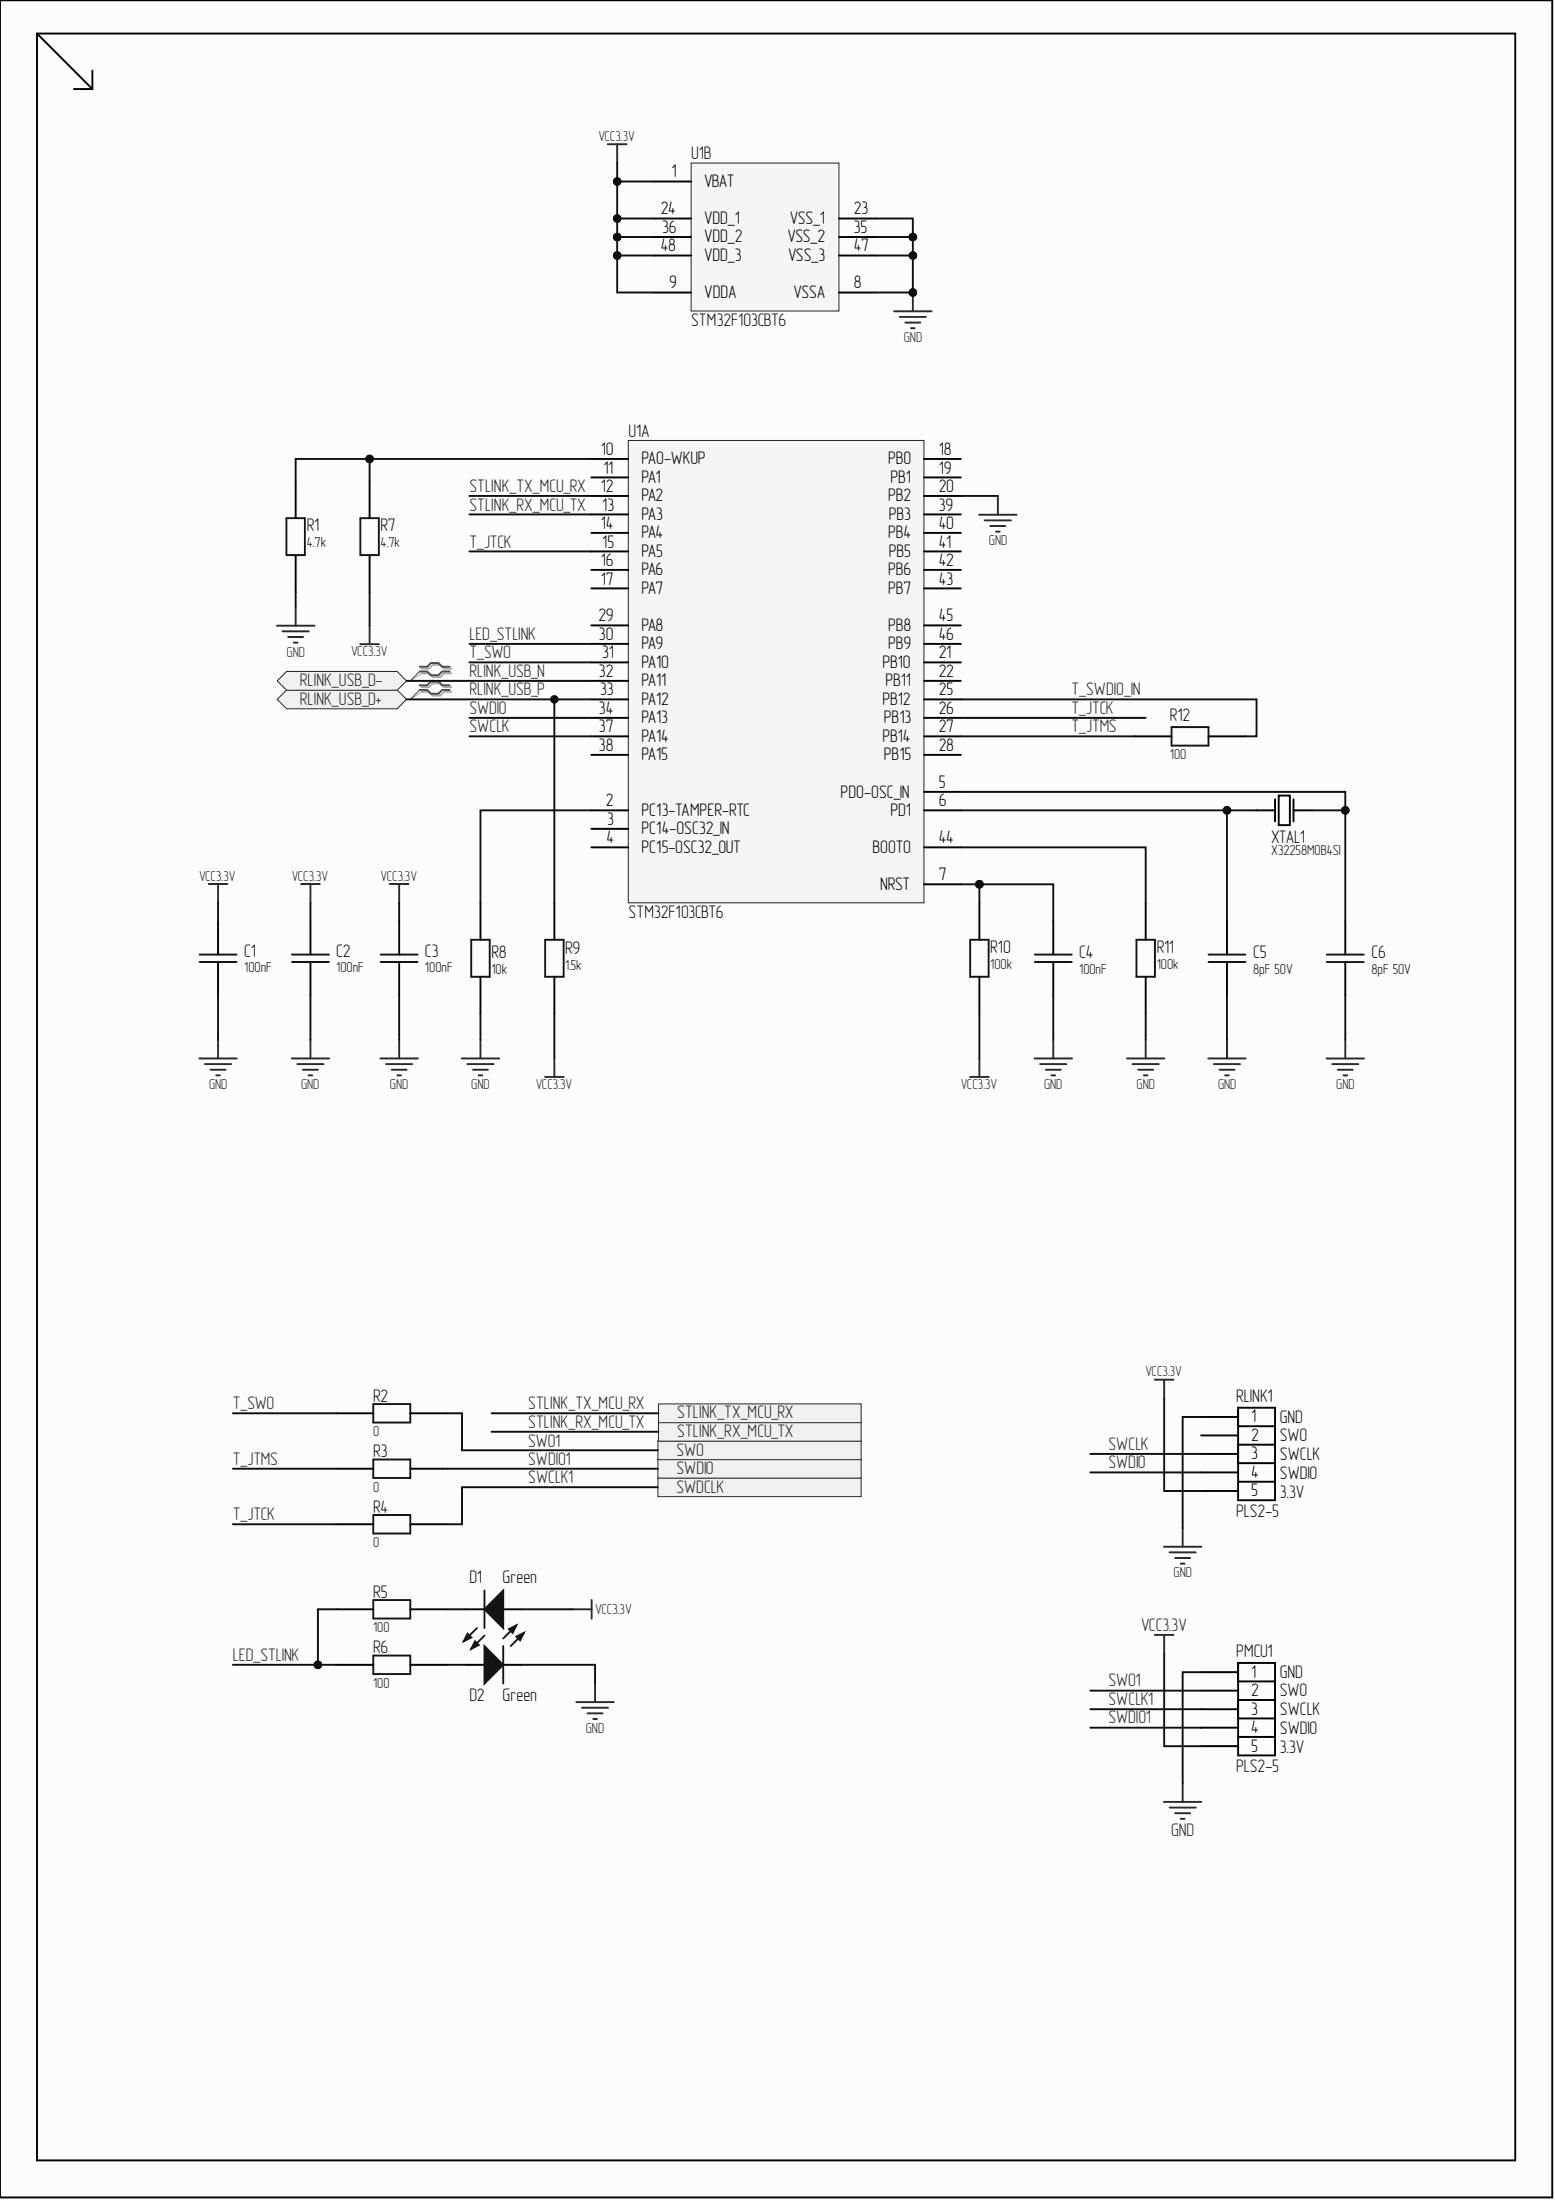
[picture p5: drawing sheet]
<svg xmlns="http://www.w3.org/2000/svg" width="210mm" height="297mm" viewBox="0 0 210 297" stroke-linecap="round" stroke-linejoin="round" font-family="sans-serif">
<g fill="#fcfcfc">
<path d="M0 0h209.5v296.7h-209.5z" fill-rule="evenodd"/>
<path d="M0 0h209.5v296.7h-209.5z" fill-rule="evenodd"/>
</g>
<path d="M0 0h209.5v296.7h-209.5zM5 4.5l7.5 7.5M5 4.5h199.5v287.2h-199.5zM10 12h2.5M12.5 9.5v2.5" fill="none" stroke="#000" stroke-width=".26"/>
<g fill="none" stroke="#262626" stroke-width=".26">
<path d="M82 19.5h2.6M83.3 19.5v2.5M132.2 69.5h5M132.9 70.3h3.6M133.7 71h2M134.4 71.8h.5M134.7 67v2.5M37.4 84.5h5M38.1 85.2h3.6M38.9 86h2M39.7 86.8h.5M39.9 81.9v2.6"/>
<path d="M48.6 87h2.6M49.9 84.4v2.6M28.2 119.4h2.5M29.4 119.4v2.5M40.6 119.4h2.6M41.9 119.4v2.5M52.6 119.4h2.5M53.9 119.4v2.5M26.9 142.9h5.1M27.7 143.7h3.5M28.4 144.4h2M29.2 145.2h.5"/>
<path d="M29.4 140.4v2.5M39.4 142.9h5M40.1 143.7h3.6M40.9 144.4h2M41.7 145.2h.5M41.9 140.4v2.5M51.3 142.9h5.1M52.1 143.7h3.6M52.9 144.4h2M53.6 145.2h.5M53.9 140.4v2.5M62.3 142.9h5.1"/>
<path d="M63.1 143.7h3.5M63.8 144.4h2.1M64.6 145.2h.5M64.9 140.4v2.5M73.6 145.4h2.5M74.8 142.9v2.5M130.9 145.4h2.6M132.2 142.9v2.5M139.6 142.9h5.1M140.4 143.7h3.6M141.2 144.4h2M141.9 145.2h.5"/>
<path d="M142.2 140.4v2.5M152.1 142.9h5.1M152.9 143.7h3.5M153.6 144.4h2.1M154.4 145.2h.5M154.7 140.4v2.5M163.1 142.9h5.1M163.8 143.7h3.6M164.6 144.4h2M165.4 145.2h.5M165.6 140.4v2.5M179.1 142.9h5"/>
<path d="M179.8 143.7h3.6M180.6 144.4h2M181.3 145.2h.6M181.6 140.4v2.5"/>
</g>
<path d="M88.8 199.5h27.4v2.6h-27.4z" fill-rule="evenodd" fill="#f0f0f0"/>
<path d="M88.8 199.5h27.4v2.6h-27.4z" fill="none" stroke="#262626" stroke-width=".13"/>
<path d="M88.8 197h27.4v2.6h-27.4z" fill-rule="evenodd" fill="#f0f0f0"/>
<path d="M88.8 197h27.4v2.6h-27.4z" fill="none" stroke="#262626" stroke-width=".13"/>
<path d="M88.8 194.5h27.4v2.6h-27.4z" fill-rule="evenodd" fill="#f0f0f0"/>
<path d="M88.8 194.5h27.4v2.6h-27.4z" fill="none" stroke="#262626" stroke-width=".13"/>
<path d="M26.9 128.9h5M26.9 129.9h5M39.4 128.9h5M39.4 129.9h5M51.4 128.9h5M51.4 129.9h5" fill="none" stroke="#131313" stroke-width=".26"/>
<path d="M29.4 124.4v4.5M29.4 129.9v4.5M41.9 124.4v4.5M41.9 129.9v4.5M53.9 124.4v4.5M53.9 129.9v4.5" fill="none" stroke="#000" stroke-width=".26"/>
<path d="M88.9 192h27.3v2.6h-27.3z" fill-rule="evenodd" fill="#f0f0f0"/>
<path d="M88.9 192h27.3v2.6h-27.3z" fill="none" stroke="#262626" stroke-width=".13"/>
<path d="M88.9 189.6h27.3v2.5h-27.3z" fill-rule="evenodd" fill="#f0f0f0"/>
<path d="M88.9 189.6h27.3v2.5h-27.3z" fill="none" stroke="#262626" stroke-width=".13"/>
<path d="M162.1 191.3h5M162.1 193.8h5M162.1 196.3h5M162.1 198.8h5M167.1 190.1h5v12.5h-5zM167.1 192.6h5M167.1 195.1h5M167.1 197.6h5M62.9 217.3h2.5M67.9 217.3h2.6M162.1 201.3h5M167.1 200.1h5" fill="none" stroke="#000" stroke-width=".26"/>
<path d="M123.2 39.5v2.5M120.7 42h5.1M121.4 42.8h3.6M122.2 43.6h2M123 44.3h.5M155.9 186.3h2.5M157.1 186.3v2.5M157.1 208.8h5.1M157.9 209.6h3.5M158.6 210.4h2.1M159.4 211.1h.5M159.6 206.3v2.5" fill="none" stroke="#262626" stroke-width=".26"/>
<path d="M67.9 214.7v5.1l-2.5-2.5z" fill="#1c1c1c"/>
<path d="M64.4 219.8l-1.8 1.8M67.9 214.7v5.1l-2.5-2.5zM65.4 220.8l-1.8 1.8" fill="none" stroke="#1c1c1c" stroke-width=".26"/>
<path d="M63.1 220.6l.5 .5-1 .5z" fill="#1c1c1c"/>
<path d="M63.1 220.6l.5 .5-1 .5z" fill="none" stroke="#1c1c1c" stroke-width=".26"/>
<path d="M64.1 221.6l.5 .5-1 .5z" fill="#1c1c1c"/>
<path d="M65.4 214.7v5.1M64.1 221.6l.5 .5-1 .5z" fill="none" stroke="#1c1c1c" stroke-width=".26"/>
<path d="M62.9 224.8h2.5M67.9 224.8h2.6" fill="none" stroke="#000" stroke-width=".26"/>
<path d="M65.4 222.2l2.5 2.6-2.5 2.5z" fill="#1c1c1c"/>
<path d="M69.7 219.5l-1.8 1.7M65.4 222.2l2.5 2.6-2.5 2.5zM70.7 220.5l-1.8 1.7" fill="none" stroke="#1c1c1c" stroke-width=".26"/>
<path d="M69.7 221l1-.5-.5 1z" fill="#1c1c1c"/>
<path d="M69.7 221l1-.5-.5 1z" fill="none" stroke="#1c1c1c" stroke-width=".26"/>
<path d="M68.7 220l1-.5-.5 1z" fill="#1c1c1c"/>
<path d="M68.7 220l1-.5-.5 1zM67.9 222.2v5.1" fill="none" stroke="#1c1c1c" stroke-width=".26"/>
<g fill="none" stroke="#262626" stroke-width=".26">
<path d="M77.3 217.3h2.6M79.9 216v2.6M77.8 229.8h5.1M78.6 230.6h3.5M79.3 231.3h2M80.1 232.1h.5M80.3 227.3v2.5M155.9 220.7h2.5M157.1 220.7v2.6M157.1 243.3h5.1M157.9 244.1h3.5M158.6 244.8h2.1"/>
<path d="M159.4 245.6h.5M159.6 240.8v2.5"/>
</g>
<g fill="none" stroke="#000" stroke-width=".26">
<path d="M39.9 65v5M39.9 74.9v5M49.9 65v5M49.9 74.9v5M153.2 99.4h4.9M163.1 99.4h5M64.9 121.9v5M64.9 131.9v5M74.8 121.9v5M74.8 131.9v5M132.2 121.9v5M132.2 131.9v5"/>
<path d="M142.2 124.4v4.5M142.2 129.9v4.5M154.7 121.9v5M154.7 131.9v5M165.6 124.4v4.5M165.6 129.9v4.5M181.6 124.4v4.5M181.6 129.9v4.5M45.4 190.8h5M45.4 198.3h5M55.4 190.8h5M55.4 198.3h5"/>
<path d="M45.4 205.8h5M45.4 217.3h5M55.4 205.8h5M55.4 217.3h5M45.4 224.8h5M55.4 224.8h5M162.1 225.8h5M162.1 228.3h5M162.1 230.8h5M162.1 233.3h5M162.1 235.8h5M167.1 224.5h5v12.5h-5z"/>
<path d="M167.1 227h5M167.1 229.5h5M167.1 232h5M167.1 234.5h5"/>
</g>
<path d="M56.9 90.3h1l.5-.5h1l.5 .5h1.1M56.9 90.9h1l.5 .5h1l.5-.5h1.1M56.9 92.8h1l.5-.5h1l.5 .5h1.1M56.9 93.4h1l.5 .5h1l.5-.5h1.1" fill="none" stroke="#aeaeae" stroke-width=".26"/>
<path d="M56.9 90.9l-1.5 1M56.9 93.4l-1.5 1" fill="none" stroke="#aeaeae" stroke-width=".13"/>
<path d="M56.6 90h1.1l.5-.5h1l.5 .5h1M56.6 90.7h1.1l.5 .5h1l.5-.5h1M56.6 92.5h1.1l.5-.5h1l.5 .5h1M56.6 93.2h1.1l.5 .5h1l.5-.5h1" fill="none" stroke="#4c4c4c" stroke-width=".26"/>
<path d="M56.6 90.7l-1.2 1.2M56.6 93.2l-1.2 1.2" fill="none" stroke="#4c4c4c" stroke-width=".13"/>
<g fill="none" stroke="#131313" stroke-width=".26">
<path d="M38.7 70h2.5v4.9h-2.5zM48.6 70h2.5v4.9h-2.5zM158.1 98.2h5v2.5h-5zM63.6 126.9h2.5v5h-2.5zM73.6 126.9h2.5v5h-2.5zM131 126.9h2.4v5h-2.4zM139.7 128.9h5M139.7 129.9h5M153.4 126.9h2.5v5h-2.5zM163.1 128.9h5M163.1 129.9h5M179.1 128.9h5"/>
<path d="M179.1 129.9h5M50.4 189.6h5v2.5h-5zM50.4 197.1h5v2.5h-5zM50.4 204.6h5v2.4h-5zM50.4 216h5v2.5h-5zM50.4 223.5h5v2.5h-5z"/>
</g>
<path d="M38.7 93.2h14.9l1.3 1.2-1.3 1.3h-14.9l-1.3-1.3z" fill-rule="evenodd" fill="#f0f0f0"/>
<path d="M38.7 93.2h14.9l1.3 1.2-1.3 1.3h-14.9l-1.3-1.3z" fill="none" stroke="#262626" stroke-width=".13"/>
<path d="M38.7 90.7h14.9l1.3 1.2-1.3 1.3h-14.9l-1.3-1.3z" fill-rule="evenodd" fill="#f0f0f0"/>
<path d="M38.7 90.7h14.9l1.3 1.2-1.3 1.3h-14.9l-1.3-1.3z" fill="none" stroke="#262626" stroke-width=".13"/>
<path d="M84.8 59.5h39.9v62.4h-39.9z" fill-rule="evenodd" fill="#f5f5f5"/>
<path d="M84.8 59.5h39.9v62.4h-39.9z" fill="none" stroke="#262626" stroke-width=".13"/>
<g fill="none" stroke="#000" stroke-width=".26">
<path d="M79.8 62h5M79.8 64.5h5M79.8 67h5M79.8 69.5h5M79.8 72h5M79.8 74.5h5M79.8 76.9h5M79.8 79.4h5M124.7 62h5M124.7 64.5h5M124.7 67h5M124.7 69.5h5"/>
<path d="M124.7 72h5M124.7 74.5h5M124.7 76.9h5M124.7 79.4h5M79.8 84.4h5M79.8 86.9h5M79.8 89.4h5M79.8 91.9h5M79.8 94.4h5M79.8 96.9h5M79.8 99.4h5M124.7 84.4h5"/>
<path d="M124.7 86.9h5M124.7 89.4h5M124.7 91.9h5M124.7 94.4h5M124.7 96.9h5M124.7 99.4h5M79.8 114.4h5M79.8 109.4h5M79.8 101.9h5M79.8 111.9h5M124.7 114.4h5M124.7 119.4h5"/>
<path d="M124.7 106.9h5M124.7 109.4h5M124.7 101.9h5"/>
</g>
<path d="M93.3 22h19.9v20h-19.9z" fill-rule="evenodd" fill="#f5f5f5"/>
<path d="M93.3 22h19.9v20h-19.9z" fill="none" stroke="#262626" stroke-width=".13"/>
<path d="M88.3 24.5h5M88.3 29.5h5M88.3 32h5M88.3 34.5h5M88.3 39.5h5M113.2 29.5h5M113.2 32h5M113.2 34.5h5M113.2 39.5h5" fill="none" stroke="#000" stroke-width=".26"/>
<g fill="none" stroke="#0e0e0e" stroke-width=".26">
<path d="M39.9 79.9v2M49.9 79.9v4.5M63.4 74.5h16.4M63.4 67h16.4M63.4 69.5h16.4M129.7 67h5M129.7 96.9h25M129.7 94.4h39.9v5h-1.5M129.7 99.4h23.5M129.7 114.4h25v7.5M132.2 119.4h10v5M132.2 136.9v6"/>
<path d="M142.2 134.4v6M154.7 136.9v3.5M66.4 190.8h22.5M66.4 193.3h22.5M147.2 196.3h14.9M147.2 198.8h14.9M157.1 188.8v12.5h5M162.1 191.3h-2.5v15M60.4 217.3h2.5M60.4 224.8h2.5M147.2 230.8h14.9M147.2 233.3h14.9"/>
<path d="M147.2 228.3h14.9M157.1 223.3v12.5h5M162.1 225.8h-2.5v15"/>
</g>
<circle cx="132.2" cy="119.4" r=".51" fill="#0e0e0e"/>
<circle cx="132.2" cy="119.4" r=".51" fill="none" stroke="#0e0e0e" stroke-width=".13"/>
<path d="M74.8 94.4v27.5M64.9 136.9v3.5M74.8 136.9v6" fill="none" stroke="#0e0e0e" stroke-width=".26"/>
<circle cx="74.8" cy="94.4" r=".51" fill="#0e0e0e"/>
<circle cx="74.8" cy="94.4" r=".51" fill="none" stroke="#0e0e0e" stroke-width=".13"/>
<path d="M118.2 32h5M165.6 134.4v6M181.6 134.4v6" fill="none" stroke="#0e0e0e" stroke-width=".26"/>
<circle cx="123.2" cy="32" r=".51" fill="#0e0e0e"/>
<circle cx="123.2" cy="32" r=".51" fill="none" stroke="#0e0e0e" stroke-width=".13"/>
<path d="M118.2 34.5h5" fill="none" stroke="#0e0e0e" stroke-width=".26"/>
<circle cx="123.2" cy="34.5" r=".51" fill="#0e0e0e"/>
<circle cx="123.2" cy="34.5" r=".51" fill="none" stroke="#0e0e0e" stroke-width=".13"/>
<path d="M45.4 217.3h-2.5v7.5h2.5" fill="none" stroke="#0e0e0e" stroke-width=".26"/>
<circle cx="42.9" cy="224.8" r=".51" fill="#0e0e0e"/>
<circle cx="42.9" cy="224.8" r=".51" fill="none" stroke="#0e0e0e" stroke-width=".13"/>
<path d="M83.3 24.5h5" fill="none" stroke="#0e0e0e" stroke-width=".26"/>
<circle cx="83.3" cy="24.5" r=".51" fill="#0e0e0e"/>
<circle cx="83.3" cy="24.5" r=".51" fill="none" stroke="#0e0e0e" stroke-width=".13"/>
<path d="M83.3 29.5h5" fill="none" stroke="#0e0e0e" stroke-width=".26"/>
<circle cx="83.3" cy="29.5" r=".51" fill="#0e0e0e"/>
<circle cx="83.3" cy="29.5" r=".51" fill="none" stroke="#0e0e0e" stroke-width=".13"/>
<path d="M83.3 32h5" fill="none" stroke="#0e0e0e" stroke-width=".26"/>
<circle cx="83.3" cy="32" r=".51" fill="#0e0e0e"/>
<circle cx="83.3" cy="32" r=".51" fill="none" stroke="#0e0e0e" stroke-width=".13"/>
<path d="M83.3 34.5h5" fill="none" stroke="#0e0e0e" stroke-width=".26"/>
<circle cx="83.3" cy="34.5" r=".51" fill="#0e0e0e"/>
<circle cx="83.3" cy="34.5" r=".51" fill="none" stroke="#0e0e0e" stroke-width=".13"/>
<path d="M129.7 109.4h35.9" fill="none" stroke="#0e0e0e" stroke-width=".26"/>
<circle cx="165.6" cy="109.4" r=".51" fill="#0e0e0e"/>
<circle cx="165.6" cy="109.4" r=".51" fill="none" stroke="#0e0e0e" stroke-width=".13"/>
<path d="M49.9 62h29.9M54.9 91.9h24.9M54.9 94.4h24.9M63.4 99.4h16.4M63.4 86.9h16.4M63.4 89.4h16.4M63.4 96.9h16.4M79.8 109.4h-14.9v12.5M60.4 198.3h28.4M60.4 190.8h2v5h26.4M88.8 200.8h-26.4v5h-2" fill="none" stroke="#0e0e0e" stroke-width=".26"/>
<circle cx="49.9" cy="62" r=".51" fill="#0e0e0e"/>
<circle cx="49.9" cy="62" r=".51" fill="none" stroke="#0e0e0e" stroke-width=".13"/>
<path d="M39.9 65v-3h10v3" fill="none" stroke="#0e0e0e" stroke-width=".26"/>
<circle cx="49.9" cy="62" r=".51" fill="#0e0e0e"/>
<circle cx="49.9" cy="62" r=".51" fill="none" stroke="#0e0e0e" stroke-width=".13"/>
<path d="M118.2 39.5h5" fill="none" stroke="#0e0e0e" stroke-width=".26"/>
<circle cx="123.2" cy="39.5" r=".51" fill="#0e0e0e"/>
<circle cx="123.2" cy="39.5" r=".51" fill="none" stroke="#0e0e0e" stroke-width=".13"/>
<path d="M129.7 119.4h2.5M29.4 121.9v2.5M29.4 134.4v6M41.9 121.9v2.5M41.9 134.4v6M53.9 121.9v2.5M53.9 134.4v6" fill="none" stroke="#0e0e0e" stroke-width=".26"/>
<circle cx="132.2" cy="119.4" r=".51" fill="#0e0e0e"/>
<circle cx="132.2" cy="119.4" r=".51" fill="none" stroke="#0e0e0e" stroke-width=".13"/>
<path d="M132.2 119.4v2.5" fill="none" stroke="#0e0e0e" stroke-width=".26"/>
<circle cx="132.2" cy="119.4" r=".51" fill="#0e0e0e"/>
<circle cx="132.2" cy="119.4" r=".51" fill="none" stroke="#0e0e0e" stroke-width=".13"/>
<path d="M177.1 109.4h4.5" fill="none" stroke="#0e0e0e" stroke-width=".26"/>
<circle cx="181.6" cy="109.4" r=".51" fill="#0e0e0e"/>
<circle cx="181.6" cy="109.4" r=".51" fill="none" stroke="#0e0e0e" stroke-width=".13"/>
<path d="M129.7 106.9h51.9v17.5" fill="none" stroke="#0e0e0e" stroke-width=".26"/>
<circle cx="181.6" cy="109.4" r=".51" fill="#0e0e0e"/>
<circle cx="181.6" cy="109.4" r=".51" fill="none" stroke="#0e0e0e" stroke-width=".13"/>
<path d="M169.6 109.4h-4v15" fill="none" stroke="#0e0e0e" stroke-width=".26"/>
<circle cx="165.6" cy="109.4" r=".51" fill="#0e0e0e"/>
<circle cx="165.6" cy="109.4" r=".51" fill="none" stroke="#0e0e0e" stroke-width=".13"/>
<path d="M31.4 224.8h11.5" fill="none" stroke="#0e0e0e" stroke-width=".26"/>
<circle cx="42.9" cy="224.8" r=".51" fill="#0e0e0e"/>
<circle cx="42.9" cy="224.8" r=".51" fill="none" stroke="#0e0e0e" stroke-width=".13"/>
<path d="M83.3 22v17.5h5M31.4 198.3h14M31.4 190.8h14M31.4 205.8h14M70.5 217.3h6.8M70.5 224.8h9.8v2.5" fill="none" stroke="#0e0e0e" stroke-width=".26"/>
<circle cx="83.3" cy="24.5" r=".51" fill="#0e0e0e"/>
<circle cx="83.3" cy="24.5" r=".51" fill="none" stroke="#0e0e0e" stroke-width=".13"/>
<circle cx="83.3" cy="29.5" r=".51" fill="#0e0e0e"/>
<circle cx="83.3" cy="29.5" r=".51" fill="none" stroke="#0e0e0e" stroke-width=".13"/>
<circle cx="83.3" cy="32" r=".51" fill="#0e0e0e"/>
<circle cx="83.3" cy="32" r=".51" fill="none" stroke="#0e0e0e" stroke-width=".13"/>
<circle cx="83.3" cy="34.5" r=".51" fill="#0e0e0e"/>
<circle cx="83.3" cy="34.5" r=".51" fill="none" stroke="#0e0e0e" stroke-width=".13"/>
<path d="M118.2 29.5h5v10" fill="none" stroke="#0e0e0e" stroke-width=".26"/>
<circle cx="123.2" cy="39.5" r=".51" fill="#0e0e0e"/>
<circle cx="123.2" cy="39.5" r=".51" fill="none" stroke="#0e0e0e" stroke-width=".13"/>
<circle cx="123.2" cy="34.5" r=".51" fill="#0e0e0e"/>
<circle cx="123.2" cy="34.5" r=".51" fill="none" stroke="#0e0e0e" stroke-width=".13"/>
<circle cx="123.2" cy="32" r=".51" fill="#0e0e0e"/>
<circle cx="123.2" cy="32" r=".51" fill="none" stroke="#0e0e0e" stroke-width=".13"/>
<path d="M169.6 109.4h2.5M172.1 107.9v3M172.6 107.4h1.5v4h-1.5zM174.6 109.4h2.5M174.6 107.9v3" fill="none" stroke="#000" stroke-width=".26"/>
<g font-size="2.5">
<text x="90.7" y="23.9">1</text>
<text x="89.2" y="28.9">24</text>
<text x="95" y="25.2">VBAT</text>
<text x="115.2" y="28.9">23</text>
<text x="89.2" y="33.9">48</text>
<text x="89.4" y="31.5">36</text>
<text x="95" y="30.2">VDD_1</text>
<text x="95" y="32.7">VDD_2</text>
<text x="95" y="35.2">VDD_3</text>
<text x="106.3" y="32.7">VSS_2</text>
<text x="106.4" y="35.2">VSS_3</text>
<text x="106.6" y="30.2">VSS_1</text>
<text x="115.2" y="31.5">35</text>
<text x="115.2" y="33.9">47</text>
<text x="90.3" y="38.9">9</text>
<text x="95" y="40.2">VDDA</text>
<text x="107.1" y="40.2">VSSA</text>
<text x="115.2" y="38.9">8</text>
<text x="81.1" y="61.4">10</text>
<text x="81.4" y="63.9">11</text>
<text x="86.6" y="62.7">PA0-WKUP</text>
<text x="86.6" y="65.2">PA1</text>
<text x="119.9" y="62.7">PB0</text>
<text x="120.2" y="65.2">PB1</text>
<text x="126.7" y="61.4">18</text>
<text x="126.7" y="63.9">19</text>
<text x="81.1" y="66.4">12</text>
<text x="81.1" y="71.4">14</text>
<text x="81.3" y="68.9">13</text>
<text x="86.6" y="67.7">PA2</text>
<text x="86.6" y="70.2">PA3</text>
<text x="119.9" y="67.7">PB2</text>
<text x="120" y="70.2">PB3</text>
<text x="126.7" y="66.4">20</text>
<text x="126.7" y="68.9">39</text>
<text x="126.7" y="71.4">40</text>
<text x="81.1" y="76.4">16</text>
<text x="81.3" y="73.9">15</text>
<text x="86.6" y="72.7">PA4</text>
<text x="86.6" y="75.2">PA5</text>
<text x="86.6" y="77.7">PA6</text>
<text x="119.9" y="72.7">PB4</text>
<text x="119.9" y="77.7">PB6</text>
<text x="120" y="75.2">PB5</text>
<text x="126.7" y="73.9">41</text>
<text x="126.7" y="76.4">42</text>
<text x="80.8" y="83.9">29</text>
<text x="81.1" y="78.9">17</text>
<text x="86.6" y="80.2">PA7</text>
<text x="119.9" y="80.2">PB7</text>
<text x="126.7" y="78.9">43</text>
<text x="126.7" y="83.9">45</text>
<text x="80.9" y="86.4">30</text>
<text x="81.3" y="88.9">31</text>
<text x="86.6" y="85.2">PA8</text>
<text x="86.6" y="87.6">PA9</text>
<text x="119.9" y="85.2">PB8</text>
<text x="119.9" y="87.6">PB9</text>
<text x="126.7" y="86.4">46</text>
<text x="126.7" y="88.9">21</text>
<text x="80.9" y="91.4">32</text>
<text x="81" y="93.9">33</text>
<text x="86.6" y="90.2">PA10</text>
<text x="86.6" y="92.6">PA11</text>
<text x="86.6" y="95.2">PA12</text>
<text x="119.1" y="90.2">PB10</text>
<text x="119.1" y="95.2">PB12</text>
<text x="119.6" y="92.6">PB11</text>
<text x="126.7" y="91.4">22</text>
<text x="126.7" y="93.9">25</text>
<text x="80.9" y="96.3">34</text>
<text x="80.9" y="98.9">37</text>
<text x="80.9" y="101.3">38</text>
<text x="86.6" y="97.6">PA13</text>
<text x="86.6" y="100.1">PA14</text>
<text x="119.1" y="100.1">PB14</text>
<text x="119.3" y="97.6">PB13</text>
<text x="126.7" y="96.3">26</text>
<text x="126.7" y="98.9">27</text>
<text x="126.7" y="101.3">28</text>
<text x="86.6" y="102.6">PA15</text>
<text x="113.5" y="107.7">PD0-OSC_IN</text>
<text x="119.3" y="102.6">PB15</text>
<text x="126.7" y="106.4">5</text>
<text x="81.8" y="108.9">2</text>
<text x="81.9" y="113.9">4</text>
<text x="82" y="111.4">3</text>
<text x="86.6" y="110.1">PC13-TAMPER-RTC</text>
<text x="86.6" y="112.7">PC14-OSC32_IN</text>
<text x="120.2" y="110.1">PD1</text>
<text x="126.7" y="113.9">44</text>
<text x="126.7" y="108.9">6</text>
<text x="86.6" y="115.1">PC15-OSC32_OUT</text>
<text x="117.8" y="115.1">BOOT0</text>
<text x="126.7" y="118.8">7</text>
<text x="118.8" y="120.1">NRST</text>
<text x="168.9" y="192">1</text>
<text x="168.9" y="194.5">2</text>
<text x="168.9" y="197">3</text>
<text x="168.9" y="199.5">4</text>
<text x="168.9" y="202">5</text>
<text x="168.9" y="226.5">1</text>
<text x="168.9" y="229">2</text>
<text x="168.9" y="231.5">3</text>
<text x="168.9" y="234">4</text>
<text x="168.9" y="236.5">5</text>
</g>
<g font-size="2.5" fill="#0e0e0e">
<text x="93.3" y="21.5">U1B</text>
<text x="93.3" y="44">STM32F103CBT6</text>
<text x="84.8" y="59">U1A</text>
<text x="41.4" y="71.7">R1</text>
<text x="51.4" y="71.7">R7</text>
<text x="157.9" y="97.4">R12</text>
<text x="171.6" y="113.9">XTAL1</text>
<text x="84.8" y="123.9">STM32F103CBT6</text>
<text x="33" y="129.2">C1</text>
<text x="45.4" y="129.2">C2</text>
<text x="57.4" y="129.2">C3</text>
<text x="66.3" y="129.3">R8</text>
<text x="76.3" y="128.8">R9</text>
<text x="133.7" y="128.7">R10</text>
<text x="145.7" y="129.3">C4</text>
<text x="156.1" y="128.7">R11</text>
<text x="169.1" y="129.3">C5</text>
<text x="185.1" y="129.3">C6</text>
<text x="50.4" y="189.3">R2</text>
<text x="166.9" y="189.3">RLINK1</text>
<text x="50.4" y="196.7">R3</text>
<text x="172.8" y="192.1">GND</text>
<text x="172.8" y="194.6">SWO</text>
<text x="172.8" y="197.2">SWCLK</text>
<text x="172.8" y="199.7">SWDIO</text>
<text x="172.8" y="202.2">3.3V</text>
<text x="50.4" y="204.3">R4</text>
<text x="166.9" y="204.8">PLS2-5</text>
<text x="50.4" y="215.8">R5</text>
<text x="63.4" y="213.7">D1</text>
<text x="67.8" y="213.7">Green</text>
<text x="50.4" y="223.2">R6</text>
<text x="166.9" y="223.7">PMCU1</text>
<text x="172.8" y="226.5">GND</text>
<text x="63.4" y="229.7">D2</text>
<text x="67.8" y="229.7">Green</text>
<text x="172.8" y="229.1">SWO</text>
<text x="172.8" y="231.6">SWCLK</text>
<text x="166.9" y="239.3">PLS2-5</text>
<text x="172.8" y="234.1">SWDIO</text>
<text x="172.8" y="236.7">3.3V</text>
</g>
<g font-size="2.5" fill="#262626">
<text x="63.4" y="66.4">STLINK_TX_MCU_RX</text>
<text x="63.4" y="68.9">STLINK_RX_MCU_TX</text>
<text x="63.4" y="73.9">T_JTCK</text>
<text x="63.4" y="86.4">LED_STLINK</text>
<text x="63.4" y="88.9">T_SWO</text>
<text x="40.5" y="95.2">RLINK_USB_D+</text>
<text x="40.5" y="92.6">RLINK_USB_D-</text>
<text x="63.4" y="91.4">RLINK_USB_N</text>
<text x="63.4" y="93.9">RLINK_USB_P</text>
<text x="144.6" y="93.9">T_SWDIO_IN</text>
<text x="63.4" y="98.9">SWCLK</text>
<text x="63.4" y="96.3">SWDIO</text>
<text x="144.6" y="96.3">T_JTCK</text>
<text x="144.6" y="98.9">T_JTMS</text>
<text x="31.4" y="190.2">T_SWO</text>
<text x="71.3" y="190.2">STLINK_TX_MCU_RX</text>
<text x="91.4" y="191.5">STLINK_TX_MCU_RX</text>
<text x="31.4" y="197.8">T_JTMS</text>
<text x="71.3" y="192.8">STLINK_RX_MCU_TX</text>
<text x="71.3" y="195.3">SWO1</text>
<text x="71.3" y="197.8">SWDIO1</text>
<text x="91.3" y="196.6">SWO</text>
<text x="91.4" y="194">STLINK_RX_MCU_TX</text>
<text x="149.6" y="195.7">SWCLK</text>
<text x="71.3" y="200.3">SWCLK1</text>
<text x="91.3" y="201.6">SWDCLK</text>
<text x="91.3" y="199">SWDIO</text>
<text x="149.6" y="198.3">SWDIO</text>
<text x="31.4" y="205.3">T_JTCK</text>
<text x="154" y="220.2">VCC3.3V</text>
<text x="31.4" y="224.2">LED_STLINK</text>
<text x="149.6" y="227.7">SWO1</text>
<text x="149.6" y="230.2">SWCLK1</text>
<text x="149.6" y="232.7">SWDIO1</text>
<text x="158.1" y="247.8">GND</text>
</g>
<g font-size="1.9" fill="#262626">
<text x="80.8" y="19">VCC3.3V</text>
<text x="122" y="46.2">GND</text>
<text x="133.5" y="73.6">GND</text>
<text x="38.7" y="88.6">GND</text>
<text x="47.4" y="88.6">VCC3.3V</text>
<text x="26.9" y="118.9">VCC3.3V</text>
<text x="39.4" y="118.9">VCC3.3V</text>
<text x="51.4" y="118.9">VCC3.3V</text>
<text x="28.2" y="147">GND</text>
<text x="40.6" y="147">GND</text>
<text x="52.6" y="147">GND</text>
<text x="63.6" y="147">GND</text>
<text x="72.3" y="147">VCC3.3V</text>
<text x="129.7" y="147">VCC3.3V</text>
<text x="140.9" y="147">GND</text>
<text x="153.4" y="147">GND</text>
<text x="164.4" y="147">GND</text>
<text x="180.4" y="147">GND</text>
<text x="154.6" y="185.8">VCC3.3V</text>
<text x="158.4" y="213">GND</text>
<text x="80.3" y="217.9">VCC3.3V</text>
<text x="79.1" y="234">GND</text>
</g>
<g font-size="1.9" fill="#0e0e0e">
<text x="41.4" y="73.8">4.7k</text>
<text x="51.4" y="73.8">4.7k</text>
<text x="157.9" y="102.5">100</text>
<text x="171.6" y="115.5">X32258MOB4SI</text>
<text x="33" y="131.3">100nF</text>
<text x="45.4" y="131.3">100nF</text>
<text x="57.4" y="131.3">100nF</text>
<text x="66.3" y="131.4">10k</text>
<text x="76.3" y="130.9">1.5k</text>
<text x="133.7" y="130.8">100k</text>
<text x="145.7" y="131.4">100nF</text>
<text x="156.1" y="130.8">100k</text>
<text x="169.1" y="131.4">8pF 50V</text>
<text x="185.1" y="131.4">8pF 50V</text>
<text x="50.4" y="193.9">0</text>
<text x="50.4" y="201.4">0</text>
<text x="50.4" y="208.8">0</text>
<text x="50.4" y="220.3">100</text>
<text x="50.4" y="227.9">100</text>
</g>
</svg>
